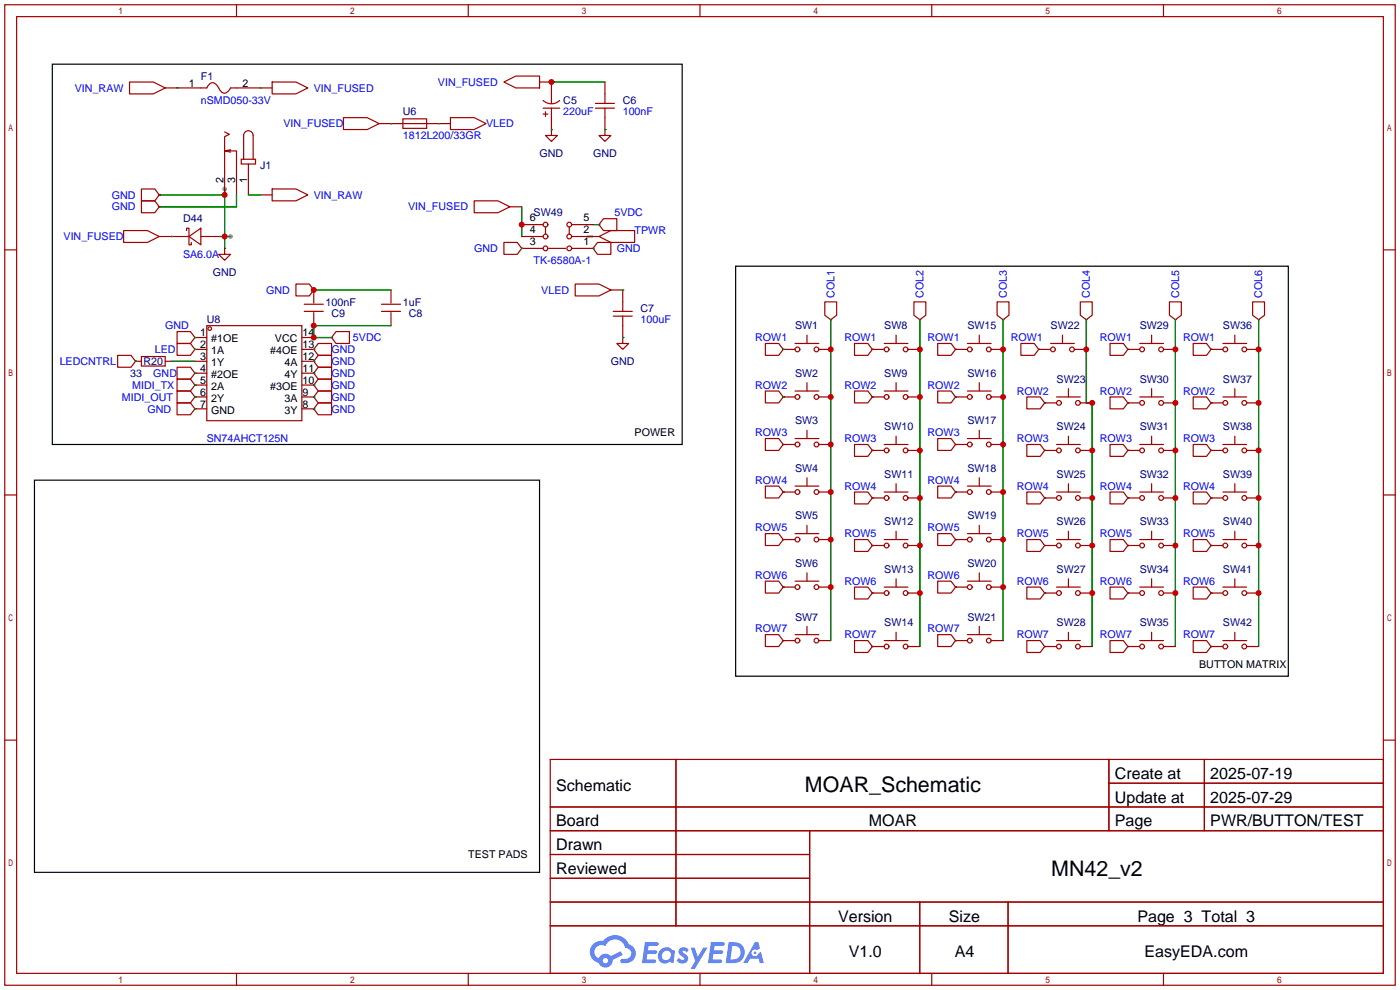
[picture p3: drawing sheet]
<svg xmlns="http://www.w3.org/2000/svg" width="299mm" height="212mm" viewBox="0 0 299 212" stroke-linecap="round" stroke-linejoin="round" font-family="sans-serif">
<g fill="#999">
<circle cx="49.3" cy="50.5" r=".51"/>
<circle cx="48" cy="40.4" r=".51"/>
</g>
<g fill="none" stroke="#a10000" stroke-width=".25">
<path d="M1 1h297.2v209.6h-297.2zM3.6 3.6h292.1v204.4h-292.1zM50.5 1v2.6M100.1 1v2.6M149.6 1v2.6M199.1 1v2.6M248.7 1v2.6M1 53.4h2.6M295.7 53.4h2.5M1 105.8h2.6M295.7 105.8h2.5M1 158.2h2.6"/>
<path d="M295.7 158.2h2.5M117.6 162.3h178.1v45.7h-178.1zM117.6 172.5h178.1M117.6 177.5h178.1M144.5 162.3v35.6M173 177.5v30.5M237 162.3v15.2M237 167.4h58.7M257.4 162.3v15.2M117.6 182.6h55.4M117.6 192.8h178.1M117.6 187.7h55.4"/>
<path d="M117.6 197.9h178.1M196.6 192.8v15.2M215.4 192.8v15.2M50.5 208v2.6M100.1 208v2.6M149.6 208v2.6M199.1 208v2.6M248.7 208v2.6"/>
</g>
<g fill="#5487ff">
<path d="M145.3 202.7a1.3 1.3 0 0 1 1.9 .3l-.4 .6a.54 .54 0 0 0-.9-.2l.1 .2a1.34 1.34 0 0 1 .9 1.8 1.47 1.47 0 0 1-2.3-.1l.5-.6 .8 .5a.31 .31 0 0 0 .4-.3 .31 .31 0 0 0-.3-.4 1.12 1.12 0 0 1-.7-1.8z"/>
<path d="M147.6 202.5h.9l.6 2 1.2-2h.9l-2.7 4.6h-.9l1-1.7z"/>
<path d="M137.8 201.4h1.7a1.31 1.31 0 0 1 1.2 .2 .4 .4 0 0 1-.3 .5l-1.8 .1-.1 .9h1.6a.4 .4 0 0 1 .4 .4 .4 .4 0 0 1-.5 .4h-1.6l-.2 1.2h1.4a.46 .46 0 0 1 .5 0 .46 .46 0 0 1 .1 .5l-.4 .2h-2.6z"/>
<path d="M151.9 201.4h1.7a1.32 1.32 0 0 1 1.2 .2 .39 .39 0 0 1-.3 .5l-1.8 .1-.1 .9h1.6a.4 .4 0 0 1 .4 .4 .4 .4 0 0 1-.4 .4h-1.7l-.2 1.2h1.4a.46 .46 0 0 1 .5 0 .46 .46 0 0 1 .1 .5l-.4 .2h-2.6z"/>
<path d="M161.3 201.4h.8l.3 1.3-.6 .4a.75 .75 0 0 0-1.1 .3 .75 .75 0 0 0 .5 1 .75 .75 0 0 0 .9-.7l.5-.2 .6 2.3h-.8l-.3-.9h-1.8l-.5 .9h-1z"/>
<path d="M155.7 201.4l-.6 4.4h1.5a2.27 2.27 0 0 0 2.6-2.2 2.27 2.27 0 0 0-2.7-2.2zM156.5 202.1a1.5 1.5 0 0 1 1.8 1.6 1.5 1.5 0 0 1-1.9 1.4h-.3z"/>
<path d="M141.2 203a1.6 1.6 0 0 0-.3 2.3 1.6 1.6 0 0 0 2.3 .2l.7 .3 .3-2.4-.1-.3-.5-.1a1.58 1.58 0 0 0-2.4 0zM141.8 203.5a.98 .98 0 0 1 1.6 .4 .98 .98 0 0 1-1.1 1.3 .94 .94 0 0 1-.9-.7 .94 .94 0 0 1 .4-1z"/>
<path d="M126.8 201.8a2.37 2.37 0 0 0 1.1 4 1.54 1.54 0 0 0 1.8 1 1.54 1.54 0 0 0 1.2-1.6l2.2-1.1-.5-.8-2 1a1.57 1.57 0 0 0-2.7 .5 1.5 1.5 0 0 1-.7-2.1 1.5 1.5 0 0 1 2.2-.5 2.23 2.23 0 0 1 2.3-1.4 2.23 2.23 0 0 1 2 1.8 1.16 1.16 0 0 1 1.2 1.1 1.16 1.16 0 0 1-1.1 1.2h-.7a.47 .47 0 0 0-.5 .4 .47 .47 0 0 0 .4 .5 2.17 2.17 0 0 0 2.5-.9 2.17 2.17 0 0 0-.3-2.7l-.8-.4a3.2 3.2 0 0 0-5.5-.7l-1.1 .1zM128.8 205.3a.6 .6 0 0 1 1.2 0 .6 .6 0 0 1-1.2 0z"/>
<circle cx="161.4" cy="203.6" r=".28"/>
</g>
<g fill="none" stroke="#008700" stroke-width=".25">
<path d="M37.8 18.8h.1M55.6 18.8h.1M117.9 17.5h11.4M83.6 26.4h.1M93.7 26.4h.1M117.9 27.7h.1M129.3 27.7h.1M34 41.7h14M36.6 50.5h.1M46.7 50.5h2.6M48 40.4v12.7M50.5 41.7v2.5h-16.5"/>
<path d="M53.1 41.7h2.5M111.5 53.1h.1M111.5 44.2v6.3M125.5 50.5h1.2M126.7 53.1h.1M126.7 48h1.3M29 77.2h.1M36.6 77.2h5.1M41.7 74.7h.1M41.7 79.8h.1M41.7 72.1h.1M67.1 74.7h.1"/>
<path d="M67.1 77.2h.1M67.1 79.8h.1M67.1 62h16.5M83.6 69.6h-16.5v2.5h3.8M133.1 62h.1M133.1 72.1h.1M167.4 74.7h.1M177.5 68.3v68.6M186.4 74.7h.1M196.6 68.3v69.9M204.2 74.7h.1M214.4 68.3v68.6"/>
<path d="M222 74.7h.1M232.2 68.3v17.8h1.2v52.1M241 74.7h.1M251.2 68.3v69.9M258.8 74.7h.1M269 68.3v69.9M41.7 84.8h.1M41.7 82.3h.1M41.7 87.4h.1M67.1 82.3h.1M67.1 84.8h.1M67.1 87.4h.1"/>
<path d="M167.4 95h.1M167.4 84.8h.1M186.4 96.3h.1M186.4 84.8h.1M204.2 84.8h.1M204.2 95h.1M223.3 96.3h.1M223.3 86.1h.1M241 86.1h.1M241 96.3h.1M258.8 86.1h.1M258.8 96.3h.1"/>
<path d="M167.4 105.2h.1M167.4 115.3h.1M186.4 106.4h.1M186.4 116.6h.1M204.2 105.2h.1M204.2 115.3h.1M223.3 106.4h.1M223.3 116.6h.1M241 116.6h.1M241 106.4h.1M258.8 106.4h.1M258.8 116.6h.1"/>
<path d="M167.4 125.5h.1M167.4 136.9h.1M186.4 138.2h.1M186.4 126.7h.1M204.2 125.5h.1M204.2 136.9h.1M223.3 138.2h.1M223.3 126.7h.1M241 138.2h.1M241 126.7h.1M258.8 138.2h.1M258.8 126.7h.1"/>
</g>
<g fill="none" stroke="#a10000" stroke-width=".25">
<path d="M27.7 17.5h5.1l2.5 1.3-2.5 1.3h-5.1zM35.3 18.8h8.9l.5-.7a1.26 1.26 0 0 1 2 .7l.5 .7a1.26 1.26 0 0 0 2.1-.7h8.9M58.2 17.5h5l2.6 1.3-2.6 1.3h-5zM107.7 17.5l2.5-1.2h5.1v2.5h-5.1zM115.3 17.5h2.6v4.6M129.3 17.5v4.6M48 28.2l1 .5-1 .5v12.5M48 32.3l1.3 .2M49.3 32l-1.3 .3h2.5v9.4M51.6 34h3v1.1h-3zM52.1 34v-5a1.02 1.02 0 0 1 1-1.1 1.02 1.02 0 0 1 1 1.1v5M53.1 35.1v6.6"/>
<path d="M73.4 25.1h5.1l2.5 1.3-2.5 1.3h-5.1zM81 26.4h15.3M86.1 25.4h5.1v2h-5.1zM96.3 25.1h5l2.6 1.3-2.6 1.3h-5zM116.1 21.5a2.54 2.54 0 0 0 3.5 0M116.1 23.1h3.5M116.1 24.4h1M116.6 23.9v1M117.9 27.7h.1M117.9 27.7v1.3h1.2l-1.2 1.2-1.3-1.2h1.3M117.9 23.1v4.6M127.3 23.1h4"/>
<path d="M127.3 22.1h4M129.3 27.7h.1M129.3 27.7v1.3h1.3l-1.3 1.2-1.3-1.2h1.3M129.3 23.1v4.6M26.4 49.3h5.1l2.5 1.2-2.5 1.3h-5.1zM30.2 40.4h2.9l.9 1.3-.9 1.2h-2.9zM30.2 42.9h2.9l.9 1.3-.9 1.3h-2.9zM34 41.7h.1M34 44.2h.1M34 50.5h6.4M39.9 49.3v-.5h.5v3.5h.5v-.5M40.4 50.5l2.5-1.7v3.5z"/>
<path d="M42.9 50.5h3.8M48 53.1h.1M48 53.1v1.3h1.3l-1.3 1.2-1.3-1.2h1.3M55.6 41.7h2.6M58.2 40.4h5l2.6 1.3-2.6 1.2h-5zM101.3 42.9h5.1l2.6 1.3-2.6 1.3h-5.1zM107.7 51.8h2.9l.9 1.3-.9 1.3h-2.9zM109 44.2h2.5M111.5 53.1h.1M111.5 50.5h4.6M111.5 53.1h4.6M111.5 48h4.6"/>
<path d="M116.6 48.5v1.5M117.3 53.1h3.6M121.7 48.5v1.5M122.2 50.5h5.8M122.2 53.1h4.5M122.2 48h4.5M126.7 53.1h.1M127.7 51.8h2.9v2.6h-2.9l-1-1.3zM128 48h.1M128 50.5l2.6-1.2h5v2.5h-5zM129 46.7h2.8v2.6h-2.8l-1-1.3zM25.1 75.9h2.9l1 1.3-1 1.3h-2.9z"/>
<path d="M29 77.2h.1M29 77.2h1.2M30.2 76.2h5.1v2h-5.1zM35.3 77.2h1.3M37.8 73.4h2.9l1 1.3-1 1.2h-2.9zM37.8 78.5h2.9l1 1.3-1 1.2h-2.9zM37.8 70.9h2.9l1 1.2-1 1.3h-2.9zM41.7 74.7h.1M41.7 79.8h.1M41.7 72.1h.1M41.7 72.1h2.5M41.7 74.7h2.5"/>
<path d="M41.7 77.2h2.5M41.7 79.8h2.5M44.2 69.6h20.3v20.3h-20.3zM63.2 60.7h2.9l1 1.3-1 1.2h-2.9zM64.5 72.1h2.6M64.5 74.7h2.6M64.5 77.2h2.6M64.5 79.8h2.6M65 66.5h4.1M65 65h4.1M67.1 62h.1M67.1 74.7h.1"/>
<path d="M67.1 77.2h.1M67.1 79.8h.1M67.1 62v2.8M67.1 66.8v2.8M68 73.4h2.9v2.5h-2.9l-.9-1.2zM68 75.9h2.9v2.6h-2.9l-.9-1.3zM68 78.5h2.9v2.5h-2.9l-.9-1.2zM70.9 72.1h.1M71.8 70.9h2.9v2.5h-2.9l-.9-1.3zM81.5 66.5h4.1M81.5 65h4.1M83.6 62v2.8"/>
<path d="M83.6 66.8v2.8M122.9 60.7h5.1l2.6 1.3-2.6 1.2h-5.1zM130.6 62h2.5v4.5M131.1 67.6h4M131.1 66.5h4M133.1 72.1h.1M133.1 72.1v1.3h1.3l-1.3 1.3-1.3-1.3h1.3M133.1 67.6v4.5M163.6 73.4h2.8l1 1.3-1 1.2h-2.8zM167.4 74.7h.1M167.4 74.7h2.5M169.9 73.4h5.1"/>
<path d="M172.5 71.6v1.8M175 74.7h2.5M176.3 64.5h2.5v2.9l-1.3 .9-1.2-.9zM177.5 68.3h.1M182.6 73.4h2.9l.9 1.3-.9 1.2h-2.9zM186.4 74.7h.1M186.4 74.7h2.6M189 73.4h5.1M191.5 71.6v1.8M194.1 74.7h2.5M195.3 64.5h2.6v2.9l-1.3 .9-1.3-.9zM196.6 68.3h.1"/>
<path d="M200.4 73.4h2.9l.9 1.3-.9 1.2h-2.9zM204.2 74.7h.1M204.2 74.7h2.6M206.8 73.4h5M209.3 71.6v1.8M211.8 74.7h2.6M213.1 64.5h2.5v2.9l-1.2 .9-1.3-.9zM214.4 68.3h.1M218.2 73.4h2.8l1 1.3-1 1.2h-2.8zM222 74.7h.1M222 74.7h2.5M224.5 73.4h5.1"/>
<path d="M227.1 71.6v1.8M229.6 74.7h2.6M230.9 64.5h2.5v2.9l-1.2 .9-1.3-.9zM232.2 68.3h.1M237.2 73.4h2.9l.9 1.3-.9 1.2h-2.9zM241 74.7h.1M241 74.7h2.6M243.6 73.4h5.1M246.1 71.6v1.8M248.7 74.7h2.5M249.9 64.5h2.6v2.9l-1.3 .9-1.3-.9zM251.2 68.3h.1"/>
<path d="M255 73.4h2.9l.9 1.3-.9 1.2h-2.9zM258.8 74.7h.1M258.8 74.7h2.6M261.4 73.4h5M263.9 71.6v1.8M266.4 74.7h2.6M267.7 64.5h2.6v2.9l-1.3 .9-1.3-.9zM269 68.3h.1M37.8 83.6h2.9l1 1.2-1 1.3h-2.9zM37.8 81h2.9l1 1.3-1 1.3h-2.9zM37.8 86.1h2.9l1 1.3-1 1.2h-2.9zM41.7 84.8h.1"/>
<path d="M41.7 82.3h.1M41.7 87.4h.1M41.7 82.3h2.5M41.7 84.8h2.5M41.7 87.4h2.5M64.5 82.3h2.6M64.5 84.8h2.6M64.5 87.4h2.6M67.1 82.3h.1M67.1 84.8h.1M67.1 87.4h.1M68 81h2.9v2.6h-2.9l-.9-1.3z"/>
<path d="M68 83.6h2.9v2.5h-2.9l-.9-1.3zM68 86.1h2.9v2.5h-2.9l-.9-1.2zM163.6 93.7h2.8l1 1.3-1 1.3h-2.8zM163.6 83.6h2.8l1 1.2-1 1.3h-2.8zM167.4 95h.1M167.4 84.8h.1M167.4 84.8h2.5M167.4 95h2.5M169.9 93.7h5.1M169.9 83.6h5.1M172.5 81.8v1.8M172.5 91.9v1.8"/>
<path d="M175 84.8h2.5M175 95h2.5M182.6 95h2.9l.9 1.3-.9 1.2h-2.9zM182.6 83.6h2.9l.9 1.2-.9 1.3h-2.9zM186.4 96.3h.1M186.4 84.8h.1M186.4 84.8h2.6M186.4 96.3h2.6M189 95h5.1M189 83.6h5.1M191.5 81.8v1.8M191.5 93.2v1.8"/>
<path d="M194.1 84.8h2.5M194.1 96.3h2.5M200.4 83.6h2.9l.9 1.2-.9 1.3h-2.9zM200.4 93.7h2.9l.9 1.3-.9 1.3h-2.9zM204.2 84.8h.1M204.2 95h.1M204.2 84.8h2.6M204.2 95h2.6M206.8 93.7h5M206.8 83.6h5M209.3 81.8v1.8M209.3 91.9v1.8"/>
<path d="M211.8 84.8h2.6M211.8 95h2.6M219.5 95h2.8l1 1.3-1 1.2h-2.8zM219.5 84.8h2.8l1 1.3-1 1.3h-2.8zM223.3 96.3h.1M223.3 86.1h.1M223.3 96.3h2.5M223.3 86.1h2.5M225.8 84.8h5.1M225.8 95h5.1M228.3 83.1v1.7M228.3 93.2v1.8"/>
<path d="M230.9 96.3h2.5M230.9 86.1h2.5M237.2 84.8h2.9l.9 1.3-.9 1.3h-2.9zM237.2 95h2.9l.9 1.3-.9 1.2h-2.9zM241 86.1h.1M241 96.3h.1M241 96.3h2.6M241 86.1h2.6M243.6 84.8h5.1M243.6 95h5.1M246.1 83.1v1.7M246.1 93.2v1.8"/>
<path d="M248.7 96.3h2.5M248.7 86.1h2.5M255 84.8h2.9l.9 1.3-.9 1.3h-2.9zM255 95h2.9l.9 1.3-.9 1.2h-2.9zM258.8 86.1h.1M258.8 96.3h.1M258.8 96.3h2.6M258.8 86.1h2.6M261.4 84.8h5M261.4 95h5M263.9 83.1v1.7M263.9 93.2v1.8"/>
<path d="M266.4 96.3h2.6M266.4 86.1h2.6M163.6 103.9h2.8l1 1.3-1 1.2h-2.8zM163.6 114h2.8l1 1.3-1 1.3h-2.8zM167.4 105.2h.1M167.4 115.3h.1M167.4 105.2h2.5M167.4 115.3h2.5M169.9 103.9h5.1M169.9 114h5.1M172.5 102.1v1.8M172.5 112.3v1.7"/>
<path d="M175 105.2h2.5M175 115.3h2.5M182.6 105.2h2.9l.9 1.2-.9 1.3h-2.9zM182.6 115.3h2.9l.9 1.3-.9 1.3h-2.9zM186.4 106.4h.1M186.4 116.6h.1M186.4 106.4h2.6M186.4 116.6h2.6M189 105.2h5.1M189 115.3h5.1M191.5 103.4v1.8M191.5 113.5v1.8"/>
<path d="M194.1 106.4h2.5M194.1 116.6h2.5M200.4 103.9h2.9l.9 1.3-.9 1.2h-2.9zM200.4 114h2.9l.9 1.3-.9 1.3h-2.9zM204.2 105.2h.1M204.2 115.3h.1M204.2 105.2h2.6M204.2 115.3h2.6M206.8 103.9h5M206.8 114h5M209.3 102.1v1.8M209.3 112.3v1.7"/>
<path d="M211.8 105.2h2.6M211.8 115.3h2.6M219.5 105.2h2.8l1 1.2-1 1.3h-2.8zM219.5 115.3h2.8l1 1.3-1 1.3h-2.8zM223.3 106.4h.1M223.3 116.6h.1M223.3 106.4h2.5M223.3 116.6h2.5M225.8 105.2h5.1M225.8 115.3h5.1M228.3 103.4v1.8M228.3 113.5v1.8"/>
<path d="M230.9 106.4h2.5M230.9 116.6h2.5M237.2 115.3h2.9l.9 1.3-.9 1.3h-2.9zM237.2 105.2h2.9l.9 1.2-.9 1.3h-2.9zM241 116.6h.1M241 106.4h.1M241 106.4h2.6M241 116.6h2.6M243.6 105.2h5.1M243.6 115.3h5.1M246.1 103.4v1.8M246.1 113.5v1.8"/>
<path d="M248.7 106.4h2.5M248.7 116.6h2.5M255 105.2h2.9l.9 1.2-.9 1.3h-2.9zM255 115.3h2.9l.9 1.3-.9 1.3h-2.9zM258.8 106.4h.1M258.8 116.6h.1M258.8 106.4h2.6M258.8 116.6h2.6M261.4 105.2h5M261.4 115.3h5M263.9 103.4v1.8M263.9 113.5v1.8"/>
<path d="M266.4 106.4h2.6M266.4 116.6h2.6M163.6 124.2h2.8l1 1.3-1 1.2h-2.8zM163.6 135.6h2.8l1 1.3-1 1.3h-2.8zM167.4 125.5h.1M167.4 136.9h.1M167.4 125.5h2.5M167.4 136.9h2.5M169.9 124.2h5.1M169.9 135.6h5.1M172.5 122.4v1.8M172.5 133.9v1.7"/>
<path d="M175 125.5h2.5M175 136.9h2.5M182.6 136.9h2.9l.9 1.3-.9 1.2h-2.9zM182.6 125.5h2.9l.9 1.2-.9 1.3h-2.9zM186.4 138.2h.1M186.4 126.7h.1M186.4 126.7h2.6M186.4 138.2h2.6M189 125.5h5.1M189 136.9h5.1M191.5 123.7v1.8M191.5 135.1v1.8"/>
<path d="M194.1 126.7h2.5M194.1 138.2h2.5M200.4 124.2h2.9l.9 1.3-.9 1.2h-2.9zM200.4 135.6h2.9l.9 1.3-.9 1.3h-2.9zM204.2 125.5h.1M204.2 136.9h.1M204.2 125.5h2.6M204.2 136.9h2.6M206.8 124.2h5M206.8 135.6h5M209.3 122.4v1.8M209.3 133.9v1.7"/>
<path d="M211.8 125.5h2.6M211.8 136.9h2.6M219.5 136.9h2.8l1 1.3-1 1.2h-2.8zM219.5 125.5h2.8l1 1.2-1 1.3h-2.8zM223.3 138.2h.1M223.3 126.7h.1M223.3 126.7h2.5M223.3 138.2h2.5M225.8 125.5h5.1M225.8 136.9h5.1M228.3 123.7v1.8M228.3 135.1v1.8"/>
<path d="M230.9 126.7h2.5M230.9 138.2h2.5M237.2 136.9h2.9l.9 1.3-.9 1.2h-2.9zM237.2 125.5h2.9l.9 1.2-.9 1.3h-2.9zM241 138.2h.1M241 126.7h.1M241 126.7h2.6M241 138.2h2.6M243.6 125.5h5.1M243.6 136.9h5.1M246.1 123.7v1.8M246.1 135.1v1.8"/>
<path d="M248.7 126.7h2.5M248.7 138.2h2.5M255 136.9h2.9l.9 1.3-.9 1.2h-2.9zM255 125.5h2.9l.9 1.2-.9 1.3h-2.9zM258.8 138.2h.1M258.8 126.7h.1M258.8 126.7h2.6M258.8 138.2h2.6M261.4 125.5h5M261.4 136.9h5M263.9 123.7v1.8M263.9 135.1v1.8"/>
<path d="M266.4 126.7h2.6M266.4 138.2h2.6"/>
<circle cx="116.6" cy="50.5" r=".51"/>
<circle cx="116.6" cy="48" r=".51"/>
<circle cx="116.6" cy="53.1" r=".51"/>
<circle cx="121.7" cy="48" r=".51"/>
<circle cx="121.7" cy="50.5" r=".51"/>
<circle cx="121.7" cy="53.1" r=".51"/>
<circle cx="44.8" cy="70.2" r=".38"/>
<circle cx="170.4" cy="74.7" r=".51"/>
<circle cx="174.5" cy="74.7" r=".51"/>
<circle cx="189.5" cy="74.7" r=".51"/>
<circle cx="193.5" cy="74.7" r=".51"/>
<circle cx="207.3" cy="74.7" r=".51"/>
<circle cx="211.3" cy="74.7" r=".51"/>
<circle cx="225" cy="74.7" r=".51"/>
<circle cx="229.1" cy="74.7" r=".51"/>
<circle cx="244.1" cy="74.7" r=".51"/>
<circle cx="248.2" cy="74.7" r=".51"/>
<circle cx="261.9" cy="74.7" r=".51"/>
<circle cx="265.9" cy="74.7" r=".51"/>
<circle cx="170.4" cy="95" r=".51"/>
<circle cx="170.4" cy="84.8" r=".51"/>
<circle cx="174.5" cy="95" r=".51"/>
<circle cx="174.5" cy="84.8" r=".51"/>
<circle cx="189.5" cy="96.3" r=".51"/>
<circle cx="189.5" cy="84.8" r=".51"/>
<circle cx="193.5" cy="96.3" r=".51"/>
<circle cx="193.5" cy="84.8" r=".51"/>
<circle cx="207.3" cy="95" r=".51"/>
<circle cx="207.3" cy="84.8" r=".51"/>
<circle cx="211.3" cy="95" r=".51"/>
<circle cx="211.3" cy="84.8" r=".51"/>
<circle cx="226.3" cy="86.1" r=".51"/>
<circle cx="226.3" cy="96.3" r=".51"/>
<circle cx="230.4" cy="86.1" r=".51"/>
<circle cx="230.4" cy="96.3" r=".51"/>
<circle cx="244.1" cy="86.1" r=".51"/>
<circle cx="244.1" cy="96.3" r=".51"/>
<circle cx="248.2" cy="86.1" r=".51"/>
<circle cx="248.2" cy="96.3" r=".51"/>
<circle cx="261.9" cy="86.1" r=".51"/>
<circle cx="261.9" cy="96.3" r=".51"/>
<circle cx="265.9" cy="86.1" r=".51"/>
<circle cx="265.9" cy="96.3" r=".51"/>
<circle cx="170.4" cy="115.3" r=".51"/>
<circle cx="170.4" cy="105.2" r=".51"/>
<circle cx="174.5" cy="115.3" r=".51"/>
<circle cx="174.5" cy="105.2" r=".51"/>
<circle cx="189.5" cy="116.6" r=".51"/>
<circle cx="189.5" cy="106.4" r=".51"/>
<circle cx="193.5" cy="116.6" r=".51"/>
<circle cx="193.5" cy="106.4" r=".51"/>
<circle cx="207.3" cy="115.3" r=".51"/>
<circle cx="207.3" cy="105.2" r=".51"/>
<circle cx="211.3" cy="105.2" r=".51"/>
<circle cx="211.3" cy="115.3" r=".51"/>
<circle cx="226.3" cy="116.6" r=".51"/>
<circle cx="226.3" cy="106.4" r=".51"/>
<circle cx="230.4" cy="116.6" r=".51"/>
<circle cx="230.4" cy="106.4" r=".51"/>
<circle cx="244.1" cy="116.6" r=".51"/>
<circle cx="244.1" cy="106.4" r=".51"/>
<circle cx="248.2" cy="116.6" r=".51"/>
<circle cx="248.2" cy="106.4" r=".51"/>
<circle cx="261.9" cy="116.6" r=".51"/>
<circle cx="261.9" cy="106.4" r=".51"/>
<circle cx="265.9" cy="116.6" r=".51"/>
<circle cx="265.9" cy="106.4" r=".51"/>
<circle cx="170.4" cy="125.5" r=".51"/>
<circle cx="170.4" cy="136.9" r=".51"/>
<circle cx="174.5" cy="125.5" r=".51"/>
<circle cx="174.5" cy="136.9" r=".51"/>
<circle cx="189.5" cy="138.2" r=".51"/>
<circle cx="189.5" cy="126.7" r=".51"/>
<circle cx="193.5" cy="138.2" r=".51"/>
<circle cx="193.5" cy="126.7" r=".51"/>
<circle cx="207.3" cy="125.5" r=".51"/>
<circle cx="207.3" cy="136.9" r=".51"/>
<circle cx="211.3" cy="125.5" r=".51"/>
<circle cx="211.3" cy="136.9" r=".51"/>
<circle cx="226.3" cy="138.2" r=".51"/>
<circle cx="226.3" cy="126.7" r=".51"/>
<circle cx="230.4" cy="138.2" r=".51"/>
<circle cx="230.4" cy="126.7" r=".51"/>
<circle cx="244.1" cy="138.2" r=".51"/>
<circle cx="244.1" cy="126.7" r=".51"/>
<circle cx="248.2" cy="138.2" r=".51"/>
<circle cx="248.2" cy="126.7" r=".51"/>
<circle cx="261.9" cy="126.7" r=".51"/>
<circle cx="261.9" cy="138.2" r=".51"/>
<circle cx="265.9" cy="138.2" r=".51"/>
<circle cx="265.9" cy="126.7" r=".51"/>
</g>
<path d="M11.2 13.7h134.6v81.3h-134.6zM157.2 56.9h118.1v87.6h-118.1zM7.4 102.6h107.9v83.8h-107.9z" fill="none" stroke="#000" stroke-width=".25"/>
<g fill="#c00">
<circle cx="48" cy="50.5" r=".63"/>
<circle cx="48" cy="41.7" r=".63"/>
<circle cx="111.5" cy="48" r=".63"/>
<circle cx="117.9" cy="17.5" r=".63"/>
<circle cx="67.1" cy="62" r=".63"/>
<circle cx="67.1" cy="69.6" r=".63"/>
<circle cx="67.1" cy="72.1" r=".63"/>
<circle cx="269" cy="74.7" r=".63"/>
<circle cx="269" cy="86.1" r=".63"/>
<circle cx="269" cy="96.3" r=".63"/>
<circle cx="269" cy="106.4" r=".63"/>
<circle cx="269" cy="116.6" r=".63"/>
<circle cx="269" cy="126.7" r=".63"/>
<circle cx="196.6" cy="116.6" r=".63"/>
<circle cx="196.6" cy="106.4" r=".63"/>
<circle cx="196.6" cy="96.3" r=".63"/>
<circle cx="196.6" cy="84.8" r=".63"/>
<circle cx="196.6" cy="74.7" r=".63"/>
<circle cx="196.6" cy="126.7" r=".63"/>
<circle cx="251.2" cy="74.7" r=".63"/>
<circle cx="251.2" cy="86.1" r=".63"/>
<circle cx="251.2" cy="96.3" r=".63"/>
<circle cx="251.2" cy="106.4" r=".63"/>
<circle cx="251.2" cy="116.6" r=".63"/>
<circle cx="251.2" cy="126.7" r=".63"/>
<circle cx="233.4" cy="126.7" r=".63"/>
<circle cx="233.4" cy="116.6" r=".63"/>
<circle cx="233.4" cy="106.4" r=".63"/>
<circle cx="233.4" cy="96.3" r=".63"/>
<circle cx="233.4" cy="86.1" r=".63"/>
<circle cx="232.2" cy="74.7" r=".63"/>
<circle cx="214.4" cy="125.5" r=".63"/>
<circle cx="214.4" cy="115.3" r=".63"/>
<circle cx="214.4" cy="105.2" r=".63"/>
<circle cx="214.4" cy="95" r=".63"/>
<circle cx="214.4" cy="84.8" r=".63"/>
<circle cx="214.4" cy="74.7" r=".63"/>
<circle cx="177.5" cy="74.7" r=".63"/>
<circle cx="177.5" cy="84.8" r=".63"/>
<circle cx="177.5" cy="95" r=".63"/>
<circle cx="177.5" cy="105.2" r=".63"/>
<circle cx="177.5" cy="115.3" r=".63"/>
<circle cx="177.5" cy="125.5" r=".63"/>
</g>
<g font-size="4.6">
<text x="172" y="169.3">MOAR_Schematic</text>
<text x="224.7" y="187.1">MN42_v2</text>
</g>
<g font-size="3.4">
<text x="238.3" y="166.5">Create at</text>
<text x="258.7" y="166.5">2025-07-19</text>
<text x="118.9" y="169">Schematic</text>
<text x="238.3" y="171.6">Update at</text>
<text x="258.7" y="171.6">2025-07-29</text>
<text x="118.9" y="176.6">Board</text>
<text x="185.7" y="176.6">MOAR</text>
<text x="238.3" y="176.6">Page</text>
<text x="258.7" y="176.6">PWR/BUTTON/TEST</text>
<text x="118.9" y="181.7">Drawn</text>
<text x="118.9" y="186.8">Reviewed</text>
<text x="179.1" y="197">Version</text>
<text x="202.8" y="197">Size</text>
<text x="243.1" y="197">Page 3 Total 3</text>
<text x="181.4" y="204.6">V1.0</text>
<text x="204" y="204.6">A4</text>
<text x="244.6" y="204.6">EasyEDA.com</text>
</g>
<g font-size="2.3" fill="#000080">
<text x="42.9" y="17">F1</text>
<text x="120.4" y="22.1">C5</text>
<text x="133.1" y="22.1">C6</text>
<text x="86.1" y="24.7">U6</text>
<text x="115.3" y="33.6">GND</text>
<text x="126.7" y="33.6">GND</text>
<text x="55.6" y="36.1">J1</text>
<text x="39.1" y="47.5">D44</text>
<text x="114" y="46.3">SW49</text>
<text x="45.5" y="59">GND</text>
<text x="69.6" y="65.3">100nF</text>
<text x="86.1" y="65.3">1uF</text>
<text x="44.2" y="69.1">U8</text>
<text x="70.9" y="67.8">C9</text>
<text x="87.4" y="67.8">C8</text>
<text x="136.9" y="66.6">C7</text>
<text x="169.9" y="70.4">SW1</text>
<text x="189" y="70.4">SW8</text>
<text x="206.8" y="70.4">SW15</text>
<text x="224.5" y="70.4">SW22</text>
<text x="243.6" y="70.4">SW29</text>
<text x="261.4" y="70.4">SW36</text>
<text x="27.8" y="80.5">33</text>
<text x="30.7" y="78">R20</text>
<text x="130.6" y="78">GND</text>
<text x="169.9" y="80.5">SW2</text>
<text x="189" y="80.5">SW9</text>
<text x="206.8" y="80.5">SW16</text>
<text x="225.8" y="81.8">SW23</text>
<text x="243.6" y="81.8">SW30</text>
<text x="261.4" y="81.8">SW37</text>
<text x="169.9" y="90.7">SW3</text>
<text x="189" y="92">SW10</text>
<text x="206.8" y="90.7">SW17</text>
<text x="225.8" y="92">SW24</text>
<text x="243.6" y="92">SW31</text>
<text x="261.4" y="92">SW38</text>
<text x="169.9" y="100.9">SW4</text>
<text x="206.8" y="100.9">SW18</text>
<text x="189" y="102.1">SW11</text>
<text x="225.8" y="102.1">SW25</text>
<text x="243.6" y="102.1">SW32</text>
<text x="261.4" y="102.1">SW39</text>
<text x="169.9" y="111">SW5</text>
<text x="189" y="112.3">SW12</text>
<text x="206.8" y="111">SW19</text>
<text x="225.8" y="112.3">SW26</text>
<text x="243.6" y="112.3">SW33</text>
<text x="261.4" y="112.3">SW40</text>
<text x="169.9" y="121.2">SW6</text>
<text x="189" y="122.5">SW13</text>
<text x="206.8" y="121.2">SW20</text>
<text x="225.8" y="122.5">SW27</text>
<text x="243.6" y="122.5">SW34</text>
<text x="261.4" y="122.5">SW41</text>
<text x="169.9" y="132.6">SW7</text>
<text x="189" y="133.9">SW14</text>
<text x="206.8" y="132.6">SW21</text>
<text x="225.8" y="133.9">SW28</text>
<text x="243.6" y="133.9">SW35</text>
<text x="261.4" y="133.9">SW42</text>
</g>
<g font-size="2.3" fill="#00f">
<text x="16" y="19.6">VIN_RAW</text>
<text x="42.9" y="22.1">nSMD050-33V</text>
<text x="67.1" y="19.6">VIN_FUSED</text>
<text x="93.6" y="18.3">VIN_FUSED</text>
<text x="60.6" y="27.2">VIN_FUSED</text>
<text x="86.1" y="29.7">1812L200/33GR</text>
<text x="103.9" y="27.2">VLED</text>
<text x="120.4" y="24.7">220uF</text>
<text x="133.1" y="24.7">100nF</text>
<text x="23.9" y="42.4">GND</text>
<text x="23.9" y="45">GND</text>
<text x="67.1" y="42.4">VIN_RAW</text>
<text x="87.2" y="45">VIN_FUSED</text>
<text x="131.3" y="46.3">5VDC</text>
<text x="13.6" y="51.3">VIN_FUSED</text>
<text x="101.3" y="53.9">GND</text>
<text x="131.8" y="53.9">GND</text>
<text x="135.6" y="50.1">TPWR</text>
<text x="39.1" y="55.1">SA6.0A</text>
<text x="114" y="56.4">TK-6580A-1</text>
<text x="56.9" y="62.8">GND</text>
<text x="115.7" y="62.8">VLED</text>
<text x="178.3" y="63.7" transform="rotate(-90 178.3 63.7)">COL1</text>
<text x="197.4" y="63.7" transform="rotate(-90 197.4 63.7)">COL2</text>
<text x="215.2" y="63.7" transform="rotate(-90 215.2 63.7)">COL3</text>
<text x="232.9" y="63.7" transform="rotate(-90 232.9 63.7)">COL4</text>
<text x="252" y="63.7" transform="rotate(-90 252 63.7)">COL5</text>
<text x="269.8" y="63.7" transform="rotate(-90 269.8 63.7)">COL6</text>
<text x="35.3" y="70.4">GND</text>
<text x="136.9" y="69.1">100uF</text>
<text x="33.1" y="75.5">LED</text>
<text x="70.9" y="75.5">GND</text>
<text x="75.4" y="72.9">5VDC</text>
<text x="161.4" y="72.9">ROW1</text>
<text x="180.5" y="72.9">ROW1</text>
<text x="198.2" y="72.9">ROW1</text>
<text x="216" y="72.9">ROW1</text>
<text x="235.1" y="72.9">ROW1</text>
<text x="252.9" y="72.9">ROW1</text>
<text x="12.8" y="78">LEDCNTRL</text>
<text x="28.3" y="83.1">MIDI_TX</text>
<text x="32.8" y="80.5">GND</text>
<text x="70.9" y="78">GND</text>
<text x="70.9" y="80.5">GND</text>
<text x="70.9" y="83.1">GND</text>
<text x="161.4" y="83.1">ROW2</text>
<text x="180.5" y="83.1">ROW2</text>
<text x="198.2" y="83.1">ROW2</text>
<text x="26" y="85.6">MIDI_OUT</text>
<text x="31.5" y="88.2">GND</text>
<text x="70.9" y="85.6">GND</text>
<text x="70.9" y="88.2">GND</text>
<text x="217.3" y="84.4">ROW2</text>
<text x="235.1" y="84.4">ROW2</text>
<text x="252.9" y="84.4">ROW2</text>
<text x="44.2" y="94.5">SN74AHCT125N</text>
<text x="161.4" y="93.2">ROW3</text>
<text x="180.5" y="94.5">ROW3</text>
<text x="198.2" y="93.2">ROW3</text>
<text x="217.3" y="94.5">ROW3</text>
<text x="235.1" y="94.5">ROW3</text>
<text x="252.9" y="94.5">ROW3</text>
<text x="161.4" y="103.4">ROW4</text>
<text x="180.5" y="104.7">ROW4</text>
<text x="198.2" y="103.4">ROW4</text>
<text x="217.3" y="104.7">ROW4</text>
<text x="235.1" y="104.7">ROW4</text>
<text x="252.9" y="104.7">ROW4</text>
<text x="161.4" y="113.6">ROW5</text>
<text x="198.2" y="113.6">ROW5</text>
<text x="180.5" y="114.8">ROW5</text>
<text x="217.3" y="114.8">ROW5</text>
<text x="235.1" y="114.8">ROW5</text>
<text x="252.9" y="114.8">ROW5</text>
<text x="161.4" y="123.7">ROW6</text>
<text x="180.5" y="125">ROW6</text>
<text x="198.2" y="123.7">ROW6</text>
<text x="217.3" y="125">ROW6</text>
<text x="235.1" y="125">ROW6</text>
<text x="252.9" y="125">ROW6</text>
<text x="161.4" y="135.2">ROW7</text>
<text x="180.5" y="136.4">ROW7</text>
<text x="198.2" y="135.2">ROW7</text>
<text x="217.3" y="136.4">ROW7</text>
<text x="235.1" y="136.4">ROW7</text>
<text x="252.9" y="136.4">ROW7</text>
</g>
<g font-size="2.3">
<text x="40.4" y="18.5">1</text>
<text x="51.8" y="18.5">2</text>
<text x="47.8" y="39.1" transform="rotate(-90 47.8 39.1)">2</text>
<text x="50.3" y="39.1" transform="rotate(-90 50.3 39.1)">3</text>
<text x="52.8" y="39.1" transform="rotate(-90 52.8 39.1)">1</text>
<text x="113.3" y="47.3">6</text>
<text x="124.7" y="47.3">5</text>
<text x="113.3" y="52.4">3</text>
<text x="113.3" y="49.8">4</text>
<text x="124.7" y="52.4">1</text>
<text x="124.7" y="49.8">2</text>
<text x="42.8" y="71.9">1</text>
<text x="64.6" y="71.9">14</text>
<text x="42.8" y="74.4">2</text>
<text x="42.8" y="77">3</text>
<text x="45.1" y="73.2">#1OE</text>
<text x="45.1" y="75.7">1A</text>
<text x="57.7" y="75.7">#4OE</text>
<text x="58.7" y="73.2">VCC</text>
<text x="64.6" y="77">12</text>
<text x="64.6" y="74.4">13</text>
<text x="42.8" y="79.5">4</text>
<text x="42.8" y="82">5</text>
<text x="45.1" y="78.2">1Y</text>
<text x="45.1" y="80.8">#2OE</text>
<text x="45.1" y="83.3">2A</text>
<text x="57.7" y="83.3">#3OE</text>
<text x="60.8" y="80.8">4Y</text>
<text x="60.8" y="78.2">4A</text>
<text x="64.6" y="82">10</text>
<text x="64.6" y="79.5">11</text>
<text x="42.8" y="84.6">6</text>
<text x="42.8" y="87.1">7</text>
<text x="45.1" y="85.9">2Y</text>
<text x="45.1" y="88.4">GND</text>
<text x="60.8" y="88.4">3Y</text>
<text x="60.8" y="85.9">3A</text>
<text x="64.6" y="87.1">8</text>
<text x="64.6" y="84.6">9</text>
<text x="135.6" y="93.2">POWER</text>
<text x="256.3" y="142.8">BUTTON MATRIX</text>
<text x="100.1" y="183.4">TEST PADS</text>
</g>
</svg>
